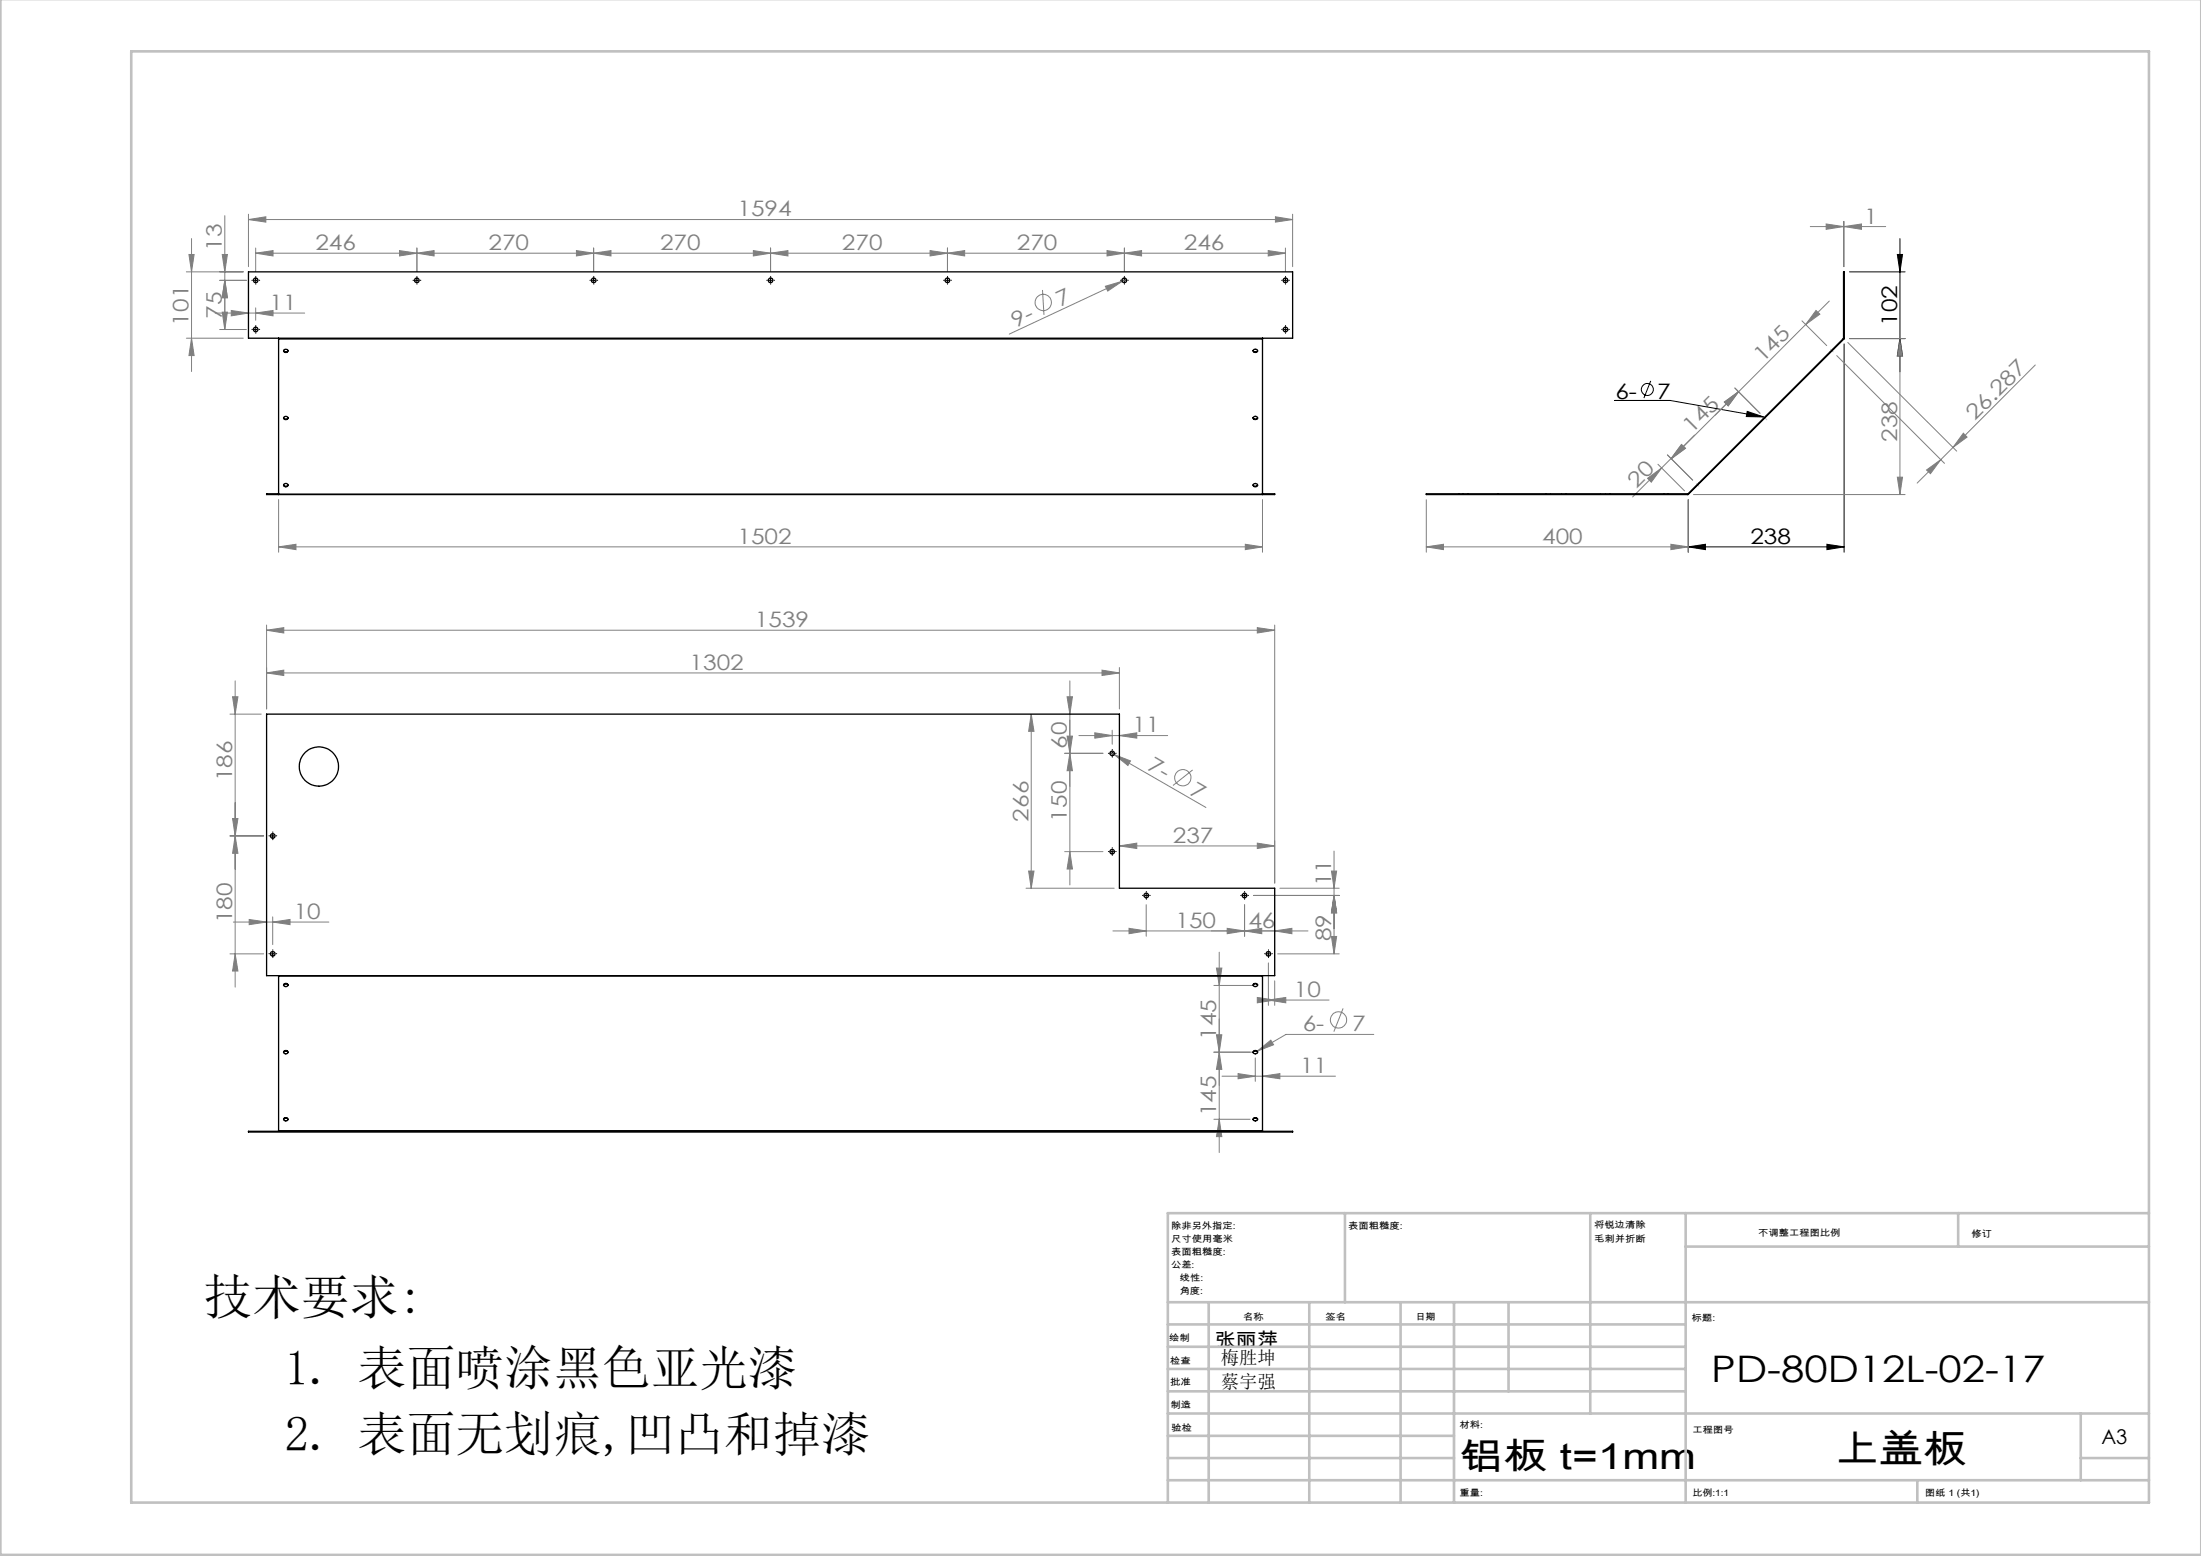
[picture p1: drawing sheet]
<svg xmlns="http://www.w3.org/2000/svg" width="420mm" height="297mm" viewBox="0 0 420 297" stroke-linecap="round" stroke-linejoin="round" font-family="sans-serif">
<g fill="none" stroke="#808080" stroke-width=".19">
<path d="M35.6 51.9h10.8M36.1 48.6h.9l-.5 3.3zM36.5 45.5v25.4M41.1 59.8h17M42.4 59.6h1l-.5 3.3zM42.4 48.6h1l-.5 3.3zM42.9 53.5l.5 3.3h-1zM42.9 41.2v21.7M44.1 59.3l3.3 .5-3.3 .5zM47 53.5h-5.1M47.4 41.9l3.3-.5v1zM47.4 40.9v10"/>
<path d="M47.4 41.9h199.3M48.8 59.8l3.3-.5v1zM48.8 48.3l3.3-.5v1.1zM48.8 47.3v4.5M48.8 58.8v2.3M48.8 48.3h196.5M76.2 47.8l3.4 .5-3.4 .6zM79.6 48.3l3.2-.5v1.1zM79.6 47.3v4.5M110 47.8l3.3 .5-3.3 .6zM113.3 48.3l3.3-.5v1.1zM113.3 47.3v4.5"/>
<path d="M143.8 47.8l3.2 .5-3.2 .6zM147 48.3l3.4-.5v1.1zM147 47.3v4.5M177.5 47.8l3.3 .5-3.3 .6zM180.8 48.3l3.3-.5v1.1zM180.8 47.3v4.5M198.9 55.3l.3 4.8M210.9 54.6l3.2-.9-2.7 1.9zM211.2 47.8l3.4 .5-3.4 .6zM214.1 53.7l-21.5 10.1M214.6 48.3l3.2-.5v1.1zM214.6 47.3v4.5"/>
<path d="M214.9 53.3l-.8 .4M242 47.8l3.3 .5-3.3 .6zM243.4 41.4l3.3 .5-3.3 .5zM245.3 47.3v4.5M246.7 40.9v10M345.4 43.2h14.4M346.5 59.3l.8 .7-2.7 1.9zM348.5 42.8l3.3 .4-3.3 .6zM349.1 57.5l-4.5 4.4M351.8 42.3v8.6M351.9 43.2l3.3-.4v1zM351.9 42.3v8.6"/>
<path d="M35.6 64.6h10.8M36.5 64.6l.5 3.3h-.9zM41.9 62.9h5.1M329 76.7l2.8-1.9-2 2.7zM329.1 76.8l2.7-2-2 2.7zM331 74l4.8 4.9-4.8-4.8M331.8 74.8l-4.5 4.5M343.9 61.2l4.7 4.8M344.6 61.9l-25.7 25.7M350.5 67.9l20.6 20.5M352.6 65.4l20.8 20.7M352.9 64.6h10.6"/>
<path d="M362.5 64.6l.5 3.3h-.9zM362.5 64.6v29.8M388.4 69.7l-15.7 15.7M53.2 95.4v10M240.9 95.4v10M272.2 95.4v10M314.4 91.3l2.7-2-2 2.7zM316.4 88.6l5.1 5.1M318.2 86.8l4.8 4.8M320.9 84.8l.7 .7-2.7 2zM320.9 84.9l.7 .7-2.7 2zM322.2 95.4v10"/>
<path d="M323.1 94.4h40.4M323.4 83l-11.9 11.9M362.1 91.1h.9l-.5 3.3zM367.6 89.7l2.7-2-1.9 2.7zM370.3 87.7l-4.5 4.5M372.7 85.4l-2.4 2.3M374.7 82.7l.7 .7-2.7 2zM50.9 119.3v16M53.2 104.4l3.3-.5v1zM53.2 104.4h187.7M237.6 103.9l3.3 .5-3.3 .5zM239.9 119.8l3.3 .5-3.3 .5z"/>
<path d="M243.2 119.3v49.3M272.2 104.4l3.2-.5v1zM272.2 104.4h50M318.8 103.9l3.4 .5-3.4 .5zM43.9 136.3h5.9M44.4 133h1l-.5 3.3zM44.9 130v58.4M50.9 120.3l3.3-.5v1zM50.9 120.3h192.3M50.9 128.4l3.3-.5v1zM50.9 128.4h162.7M196.8 136.3l.5 3.3h-1z"/>
<path d="M196.8 136.3v33.2M203.6 133h1l-.4 3.3zM204.2 130v38.9M208.9 139.9l3.3 .5-3.3 .5zM210.3 127.9l3.3 .5-3.3 .5zM212.2 139.4v2.7M213.6 127.4v7.9M43.9 159.6h6.4M44.4 156.2h1l-.5 3.4zM44.9 159.6l.5 3.3h-1zM203.2 143.8h7.3M203.6 140.5h1l-.4 3.3z"/>
<path d="M204.2 143.8l.4 3.3h-1zM205.9 140.4h16.9M211.8 143.6l.8 .4M212.6 144l3.1 1.2-.5 .9zM212.6 144l17.5 10.1M213.6 140.4l3.3-.5v1zM227.6 147l-3.8 2.9M44.5 176h18.3M47.6 175.5l3.3 .5-3.3 .5zM52 176l3.4-.5v1zM52 175v5.3M195.8 169.5h16.8"/>
<path d="M196.3 166.3h1l-.5 3.2zM203.2 162.6h7.3M204.2 162.6l.4 3.3h-1zM212.4 177.7h37.2M213.6 161.5l3.3-.6v1.1zM213.6 161.5h29.6M215.4 177.2l3.3 .5-3.3 .5zM218.7 172.7v6M234.2 177.2l3.3 .5-3.3 .5zM237.5 177.7l3.3-.5v1zM237.5 172.7v6M239.2 170.9h16.4"/>
<path d="M239.9 160.9l3.3 .6-3.3 .5zM243.2 177.7l3.3-.5v1zM244.2 169.5h11.4M254.1 166.3h1l-.5 3.2zM254.1 178.7h1l-.5 3.4zM254.6 162.5v19.6M254.6 170.9l.5 3.3h-1zM43.9 182.1h6.4M44.9 182.1l.5 3.2h-1zM231.6 188.1h7.4M232.1 197.5h1.1l-.5 3.3zM232.1 184.8h1.1l-.5 3.3z"/>
<path d="M232.7 181.7v38.3M239.9 190.4l3.3 .5-3.3 .5zM242 190.9l3.4-.5v1zM242 183.8v8.1M242 190.9h11.6M243.2 187.2v4.7M243.8 182.1h11.8M256.3 192.5l-1.8 4.4M262.1 197.4h-16.7l-5.5 3.2M231.6 213.6h6.9M232.7 213.6l.5 3.4h-1.1zM232.7 200.8l.5 3.3h-1.1z"/>
<path d="M233.2 205.4h21.6M236.3 204.9l3.2 .5-3.2 .5zM239 200.8h-7.4M239.5 201.9v4.5M239.9 200.6l2.6-2.1 .5 .9zM240.9 205.4l3.3-.5v1z"/>
<circle cx="199.1" cy="57.7" r="1.55"/>
<circle cx="225.7" cy="148.4" r="1.56"/>
<circle cx="255.4" cy="194.7" r="1.55"/>
</g>
<g fill="none" stroke="#000" stroke-width=".19">
<path d="M48.5 53.5h.6M48.8 53.2v.6M79.2 53.5h.7M79.6 53.2v.6M113 53.5h.6M113.3 53.2v.6M146.7 53.5h.7M147 53.2v.6M180.5 53.5h.6M180.8 53.2v.6M214.2 53.5h.6M214.6 53.2v.6"/>
<path d="M245 53.5h.6M245.3 53.2v.6M352.9 51.9h10.6M362.1 48.6h.9l-.5 3.3zM362.5 45.5v25.5M48.5 62.9h.6M48.8 62.6v.6M245 62.9h.6M245.3 62.6v.6M308.2 76.4h10.5l17.8 3.2M315 72.7l-1.3 3.3M333.4 78.5l3.1 1.1-3.3-.1z"/>
<path d="M351.9 65.6v39.8M352.9 64.6h10.6M362.5 64.6l.5 3.3h-.9zM322.2 95.4v10M322.2 104.4l3.2-.5v1zM322.2 104.4h29.7M348.6 103.9l3.3 .5-3.3 .5zM51.7 159.6h.7M52 159.2v.7M211.9 143.8h.6M212.2 143.5v.6M211.9 162.6h.6"/>
<path d="M212.2 162.2v.7M218.4 170.9h.6M218.7 170.6v.6M237.2 170.9h.6M237.5 170.6v.6M51.7 182.1h.7M52 181.7v.7M241.7 182.1h.7M242 181.7v.7"/>
<circle cx="314.3" cy="74.3" r="1.15"/>
</g>
<g fill="none" stroke="#000" stroke-width=".19" stroke-dasharray="30.5 1.3 1.3 1.3">
<path d="M48.2 53.5h-.1M48.8 52.9v-.2M48.8 54.1v.1M49.4 53.5h.2M78.9 53.5h-.1M79.6 52.9v-.2M79.6 54.1v.1M80.2 53.5h.1M112.7 53.5h-.1M113.3 52.9v-.2M113.3 54.1v.1M113.9 53.5h.2"/>
<path d="M146.4 53.5h-.1M147.1 52.9v-.2M147.1 54.1v.1M147.7 53.5h.1M180.2 53.5h-.1M180.8 52.9v-.2M180.8 54.1v.1M181.4 53.5h.2M213.9 53.5h-.1M214.6 52.9v-.2M214.6 54.1v.1M215.2 53.5h.1"/>
<path d="M244.7 53.5h-.1M245.3 52.9v-.2M245.3 54.1v.1M245.9 53.5h.2M48.2 62.9h-.1M48.8 62.2v-.1M48.8 63.5v.1M49.4 62.9h.2M244.7 62.9h-.1M245.3 62.2v-.1M245.3 63.5v.1M245.9 62.9h.2"/>
<path d="M51.4 159.5h-.1M52.1 158.9v-.1M52.7 159.5h.1M211.6 143.8h-.1M212.2 143.2v-.2M212.2 144.4v.1M212.9 143.8h.1M52.1 160.2v.1M211.6 162.5h-.1M212.2 161.9v-.1M212.2 163.2v.1M212.9 162.5h.1"/>
<path d="M218.1 170.9h-.1M218.7 170.3v-.1M218.7 171.5v.2M219.4 170.9h.1M236.9 170.9h-.2M237.5 170.3v-.1M237.5 171.5v.2M238.1 170.9h.1M51.4 182h-.1M52.1 181.4v-.1M52.1 182.7v.1M52.7 182h.1"/>
<path d="M241.4 182h-.1M242.1 181.4v-.1M242.1 182.7v.1M242.7 182h.1"/>
</g>
<path d="M336.6 79.6l.5 .5M349.3 66.7l.5 .5M323.7 92.3l.5 .5" fill="none" stroke="#c0c0c0" stroke-width=".19" stroke-dasharray="30.5 1.3 1.3 1.3"/>
<path d="M351.9 64.6v.1M322.2 94.3l-.1 .1" fill="none" stroke="#c0c0c0" stroke-width=".19"/>
<g fill="none" stroke="#c0c0c0" stroke-width=".5">
<path d="M.1 -.1v296.9h419.9M25 9.8h385.1v277h-385.1zM256.6 231.6v17M303.5 231.6v38.2M321.7 231.6v55.2M321.7 237.9h88.4M373.7 231.6v6.3M410.1 231.6h-187.3v55.2M222.8 248.6h187.3M222.8 257.1h98.9M222.8 252.8h98.9M230.6 248.6v38.2"/>
<path d="M249.8 248.6v38.2M267.3 248.6v38.2M277.5 248.6v38.2M287.9 248.6v17M222.8 265.6h98.9M222.8 261.3h98.9M222.8 278.3h54.7M222.8 274.1h54.7M222.8 269.8h187.3M397.1 278.3h13M397.1 269.8v12.7M222.8 282.5h187.3"/>
<path d="M365.9 282.5v4.3"/>
</g>
<g fill="#000">
<path d="M333.4 78.5l3.1 1.1-3.3-.1z"/>
<path d="M362.5 64.6l.5 3.3h-.9zM362.1 48.6h.9l-.5 3.3z"/>
<path d="M348.6 103.9l3.3 .5-3.3 .5zM322.2 104.4l3.2-.5v1z"/>
</g>
<g fill="#808080">
<path d="M210.9 54.6l3.2-.9-2.7 1.9z"/>
<path d="M212.6 144l3.1 1.2-.5 .9z"/>
<path d="M318.8 103.9l3.4 .5-3.4 .5zM272.2 104.4l3.2-.5v1z"/>
<path d="M346.5 59.3l.8 .7-2.7 1.9zM329.1 76.8l2.7-2-2 2.7zM374.7 82.7l.7 .7-2.7 2zM367.6 89.7l2.7-2-1.9 2.7z"/>
<path d="M314.4 91.3l2.7-2-2 2.7zM320.9 84.8l.7 .7-2.7 2z"/>
<path d="M329 76.7l2.8-1.9-2 2.7zM320.9 84.9l.7 .7-2.7 2z"/>
<path d="M362.5 64.6l.5 3.3h-.9zM362.1 91.1h.9l-.5 3.3z"/>
<path d="M48.8 59.8l3.3-.5v1zM44.1 59.3l3.3 .5-3.3 .5zM110 47.8l3.3 .5-3.3 .6zM79.6 48.3l3.2-.5v1.1zM242 47.8l3.3 .5-3.3 .6zM214.6 48.3l3.2-.5v1.1zM243.4 41.4l3.3 .5-3.3 .5zM47.4 41.9l3.3-.5v1zM52 176l3.4-.5v1zM47.6 175.5l3.3 .5-3.3 .5zM210.3 127.9l3.3 .5-3.3 .5zM50.9 128.4l3.3-.5v1zM237.5 177.7l3.3-.5v1zM215.4 177.2l3.3 .5-3.3 .5zM351.9 43.2l3.3-.4v1zM348.5 42.8l3.3 .4-3.3 .6z"/>
<path d="M48.8 48.3l3.3-.5v1.1zM76.2 47.8l3.4 .5-3.4 .6zM113.3 48.3l3.3-.5v1.1zM143.8 47.8l3.2 .5-3.2 .6zM147 48.3l3.4-.5v1.1zM177.5 47.8l3.3 .5-3.3 .6zM180.8 48.3l3.3-.5v1.1zM211.2 47.8l3.4 .5-3.4 .6zM53.2 104.4l3.3-.5v1zM237.6 103.9l3.3 .5-3.3 .5zM234.2 177.2l3.3 .5-3.3 .5zM243.2 177.7l3.3-.5v1zM242 190.9l3.4-.5v1zM239.9 190.4l3.3 .5-3.3 .5zM213.6 161.5l3.3-.6v1.1zM239.9 160.9l3.3 .6-3.3 .5zM236.3 204.9l3.2 .5-3.2 .5zM240.9 205.4l3.3-.5v1zM239.9 200.6l3.1-1.2-.5-.9z"/>
<path d="M42.4 59.6h1l-.5 3.3zM42.9 53.5l.5 3.3h-1zM204.2 143.8l.4 3.3h-1zM203.6 133h1l-.4 3.3zM254.6 170.9l.5 3.3h-1zM254.1 166.3h1l-.5 3.2zM254.1 178.7h1l-.5 3.4zM254.6 170.9l.5 3.3h-1z"/>
<path d="M196.8 136.3l.5 3.3h-1zM196.3 166.3h1l-.5 3.2z"/>
<path d="M42.4 48.6h1l-.5 3.3zM42.9 53.5l.5 3.3h-1zM36.1 48.6h.9l-.5 3.3zM36.5 64.6l.5 3.3h-.9zM44.4 156.2h1l-.5 3.4zM44.9 182.1l.5 3.2h-1zM44.4 133h1l-.5 3.3zM44.9 159.6l.5 3.3h-1zM203.6 140.5h1l-.4 3.3zM204.2 162.6l.4 3.3h-1z"/>
<path d="M232.1 197.5h1.1l-.5 3.3zM232.7 213.6l.5 3.4h-1.1z"/>
<path d="M232.1 184.8h1.1l-.5 3.3zM232.7 200.8l.5 3.3h-1.1z"/>
<path d="M208.9 139.9l3.3 .5-3.3 .5zM213.6 140.4l3.3-.5v1z"/>
<path d="M50.9 120.3l3.3-.5v1zM239.9 119.8l3.3 .5-3.3 .5z"/>
</g>
<g fill="none" stroke="#000" stroke-width=".25">
<path d="M47.4 51.9h199.3v12.7h-199.3zM53.2 64.6v.1M53.2 64.7h187.7M53.2 64.7v29.6M54.1 66.9a.48 .48 0 0 0 .9 0M54.1 79.7a.46 .46 0 0 0 .4 .3 .46 .46 0 0 0 .5-.3M54.2 79.7a.39 .39 0 0 1 .5-.2 .39 .39 0 0 1 .1 .5 .4 .4 0 0 1-.5 .1 .4 .4 0 0 1-.1-.4zM54.2 66.7a.38 .38 0 0 1 .6-.1 .38 .38 0 0 1 0 .6 .38 .38 0 0 1-.5 0 .38 .38 0 0 1-.1-.5zM239.1 66.9a.48 .48 0 0 0 .9 0M239.1 79.7a.46 .46 0 0 0 .4 .3 .46 .46 0 0 0 .5-.3M239.2 79.6a.39 .39 0 0 1 .5-.1 .39 .39 0 0 1 .2 .5 .4 .4 0 0 1-.5 .1 .4 .4 0 0 1-.2-.5zM239.2 66.8a.38 .38 0 0 1 .5-.2 .38 .38 0 0 1 .2 .6 .39 .39 0 0 1-.5 .1 .39 .39 0 0 1-.2-.5z"/>
<path d="M240.9 64.6v.1M240.9 64.7v29.6M351.8 64.6l-29.7 29.7M351.8 64.6v-12.7h.1v12.7M351.8 64.6h.1M351.9 64.6l-29.8 29.8M53.2 94.3v.1M53.2 94.3h187.7M53.2 94.3h-2.3v.1h192.3v-.1h-2.3M54.1 92.6a.48 .48 0 0 0 .9 0M54.2 92.5a.39 .39 0 0 1 .5-.2 .39 .39 0 0 1 .1 .5 .4 .4 0 0 1-.5 .1 .4 .4 0 0 1-.1-.4zM239.1 92.6a.48 .48 0 0 0 .9 0"/>
<path d="M239.2 92.4a.39 .39 0 0 1 .5-.1 .39 .39 0 0 1 .2 .5 .39 .39 0 0 1-.5 .1 .39 .39 0 0 1-.2-.5zM240.9 94.3v.1M322.1 94.3h.1M322.1 94.3h-49.9v.1h49.9M322.1 94.3v.1M50.9 136.3h162.7v33.2h29.6v16.7h-192.3zM53.2 186.2v.1M53.2 186.3v29.6M54.1 188.1a.46 .46 0 0 1 .4-.3 .46 .46 0 0 1 .5 .3M54.2 187.9a.38 .38 0 0 1 .5-.2 .38 .38 0 0 1 .1 .5 .4 .4 0 0 1-.4 .1 .4 .4 0 0 1-.2-.4zM239.1 188.1a.46 .46 0 0 1 .4-.3 .46 .46 0 0 1 .5 .3M239.1 187.9a.42 .42 0 0 1 .6-.2 .42 .42 0 0 1 .2 .5 .43 .43 0 0 1-.5 .1 .43 .43 0 0 1-.3-.4z"/>
<path d="M240.9 186.2v.1M240.9 186.3v29.6M47.4 215.9h199.3v.2h-199.3zM54.1 213.7a.49 .49 0 0 1 .9 0M54.1 200.9a.49 .49 0 0 1 .9 0M54.2 200.7a.39 .39 0 0 1 .5-.2 .39 .39 0 0 1 .1 .6 .4 .4 0 0 1-.5 0 .4 .4 0 0 1-.1-.4zM54.2 213.4a.38 .38 0 0 1 .6-.1 .38 .38 0 0 1 0 .6 .38 .38 0 0 1-.5 0 .38 .38 0 0 1-.1-.5zM239.1 213.7a.48 .48 0 0 1 .9 0M239.1 200.9a.48 .48 0 0 1 .9 0M239.2 200.6a.38 .38 0 0 1 .6-.1 .38 .38 0 0 1 0 .6 .38 .38 0 0 1-.5 0 .38 .38 0 0 1-.1-.5zM239.2 213.4a.38 .38 0 0 1 .6-.1 .38 .38 0 0 1 0 .6 .38 .38 0 0 1-.5 0 .38 .38 0 0 1-.1-.5zM240.9 215.9h.1"/>
<circle cx="48.8" cy="53.5" r=".43"/>
<circle cx="79.5" cy="53.5" r=".43"/>
<circle cx="113.3" cy="53.5" r=".44"/>
<circle cx="147" cy="53.5" r=".43"/>
<circle cx="180.8" cy="53.5" r=".43"/>
<circle cx="214.5" cy="53.5" r=".44"/>
<circle cx="245.3" cy="53.5" r=".44"/>
<circle cx="48.8" cy="62.9" r=".44"/>
<circle cx="245.3" cy="62.9" r=".45"/>
<circle cx="52.1" cy="159.5" r=".43"/>
<circle cx="60.9" cy="146.3" r="3.8"/>
<circle cx="212.2" cy="143.8" r=".43"/>
<circle cx="212.2" cy="162.6" r=".42"/>
<circle cx="218.7" cy="170.9" r=".45"/>
<circle cx="237.5" cy="170.9" r=".44"/>
<circle cx="52" cy="182" r=".44"/>
<circle cx="242" cy="182.1" r=".43"/>
</g>
<g fill="none" stroke="#000" stroke-width=".19" stroke-dasharray="1.3 .6">
<path d="M351.8 53.9h.1M351.9 53.1h-.1M336.4 80l.1 .1M337.1 79.5l-.1-.1M349.2 67.2l.1 .1M349.9 66.6l-.1-.1M351.8 63.3h.1M351.9 62.4h-.1M278.4 94.2v.2M279.2 94.2v.2M280.1 94.4v-.2M285.9 94.4v-.2"/>
<path d="M295 94.2v.2M295.9 94.4v-.2M298 94.2v.2M298.9 94.4v-.2M305.4 94.4v-.2M306.4 94.2v.2M307.2 94.4v-.2M317.5 94.2v.2M318.4 94.4v-.2M323.6 92.8l.1 .1M324.3 92.3l-.1-.1"/>
</g>
<g font-size="9.3">
<text x="38.8" y="250.8">技术要求:</text>
<text x="54.3" y="264.4">1. 表面喷涂黑色亚光漆</text>
<text x="54.3" y="277">2. 表面无划痕,凹凸和掉漆</text>
</g>
<text font-size="7.4" x="350.2" y="279.3">上盖板</text>
<g font-size="7">
<text x="326.6" y="263.7">PD-80D12L-02-17</text>
<text x="278.4" y="280.4">铝板 t=1mm</text>
</g>
<g font-size="4.1" fill="#808080">
<text x="140.7" y="41.3">1594</text>
<text x="42.3" y="47.9" transform="rotate(-90 42.3 47.9)">13</text>
<text x="60.2" y="47.7">246</text>
<text x="93.2" y="47.7">270</text>
<text x="126" y="47.7">270</text>
<text x="160.7" y="47.7">270</text>
<text x="194" y="47.7">270</text>
<text x="225.9" y="47.7">246</text>
<text x="355.7" y="42.7">1</text>
<text x="51.4" y="59.2">11</text>
<text x="202.3" y="58.7" transform="rotate(-25 202.3 58.7)">7</text>
<text x="36" y="62.1" transform="rotate(-90 36 62.1)">101</text>
<text x="42.3" y="60.8" transform="rotate(-90 42.3 60.8)">75</text>
<text x="193.8" y="62.6" transform="rotate(-25 193.8 62.6)">9-</text>
<text x="336.4" y="69.3" transform="rotate(-45 336.4 69.3)">145</text>
<text x="322.8" y="82.8" transform="rotate(-45 322.8 82.8)">145</text>
<text x="376.9" y="80.4" transform="rotate(-45 376.9 80.4)">26.287</text>
<text x="362" y="84.4" transform="rotate(-90 362 84.4)">238</text>
<text x="312.3" y="93.3" transform="rotate(-45 312.3 93.3)">20</text>
<text x="140.7" y="103.8">1502</text>
<text x="294.3" y="103.8">400</text>
<text x="144.1" y="119.7">1539</text>
<text x="131.6" y="127.8">1302</text>
<text x="203.6" y="142.9" transform="rotate(-90 203.6 142.9)">60</text>
<text x="216.1" y="139.8">11</text>
<text x="44.3" y="149.1" transform="rotate(-90 44.3 149.1)">186</text>
<text x="218.7" y="146.9" transform="rotate(30 218.7 146.9)">7-</text>
<text x="226.8" y="151.6" transform="rotate(30 226.8 151.6)">7</text>
<text x="196.2" y="156.8" transform="rotate(-90 196.2 156.8)">266</text>
<text x="203.6" y="156.8" transform="rotate(-90 203.6 156.8)">150</text>
<text x="223.8" y="160.9">237</text>
<text x="254" y="169.2" transform="rotate(-90 254 169.2)">11</text>
<text x="44.3" y="176.2" transform="rotate(-90 44.3 176.2)">180</text>
<text x="56" y="175.4">10</text>
<text x="224.3" y="177.1">150</text>
<text x="238.2" y="177.1">46</text>
<text x="254" y="179.6" transform="rotate(-90 254 179.6)">89</text>
<text x="246.9" y="190.3">10</text>
<text x="248.6" y="196.8">6-</text>
<text x="258" y="196.8">7</text>
<text x="232.1" y="198.5" transform="rotate(-90 232.1 198.5)">145</text>
<text x="248.1" y="204.8">11</text>
<text x="232.1" y="213" transform="rotate(-90 232.1 213)">145</text>
</g>
<g font-size="4.1">
<text x="362" y="62.2" transform="rotate(-90 362 62.2)">102</text>
<text x="308.2" y="76.2">6-</text>
<text x="316.2" y="76.2">7</text>
<text x="334" y="103.8">238</text>
</g>
<text font-size="3.9" x="401" y="275.7">A3</text>
<g font-size="3.5">
<text x="231.9" y="256.9">张丽萍</text>
<text x="233" y="260.3">梅胜坤</text>
<text x="233" y="264.9">蔡宇强</text>
</g>
<g font-size="1.7">
<text x="223.5" y="234.6">除非另外指定:</text>
<text x="223.5" y="237.1">尺寸使用毫米</text>
<text x="223.5" y="239.6">表面粗糙度:</text>
<text x="257.3" y="234.6">表面粗糙度:</text>
<text x="304.2" y="234.5">将锐边清除</text>
<text x="304.2" y="237">毛刺并折断</text>
<text x="335.5" y="235.9">不调整工程图比例</text>
<text x="376.2" y="236.1">修订</text>
<text x="223.5" y="242.1">公差:</text>
<text x="225.1" y="244.6">线性:</text>
<text x="225.1" y="247.1">角度:</text>
<text x="237.2" y="252">名称</text>
<text x="252.9" y="251.9">签名</text>
<text x="270.1" y="251.9">日期</text>
<text x="223.1" y="256">绘制</text>
<text x="322.8" y="252.2">标题:</text>
<text x="223.3" y="260.3">检查</text>
<text x="223.3" y="264.4">批准</text>
<text x="223.3" y="268.7">制造</text>
<text x="223.5" y="273.1">验检</text>
<text x="278.5" y="272.5">材料:</text>
<text x="323" y="273.6">工程图号</text>
<text x="278.5" y="285.5">重量:</text>
<text x="323" y="285.6">比例:1:1</text>
<text x="367.4" y="285.6">图纸 1 (共1)</text>
</g>
</svg>
